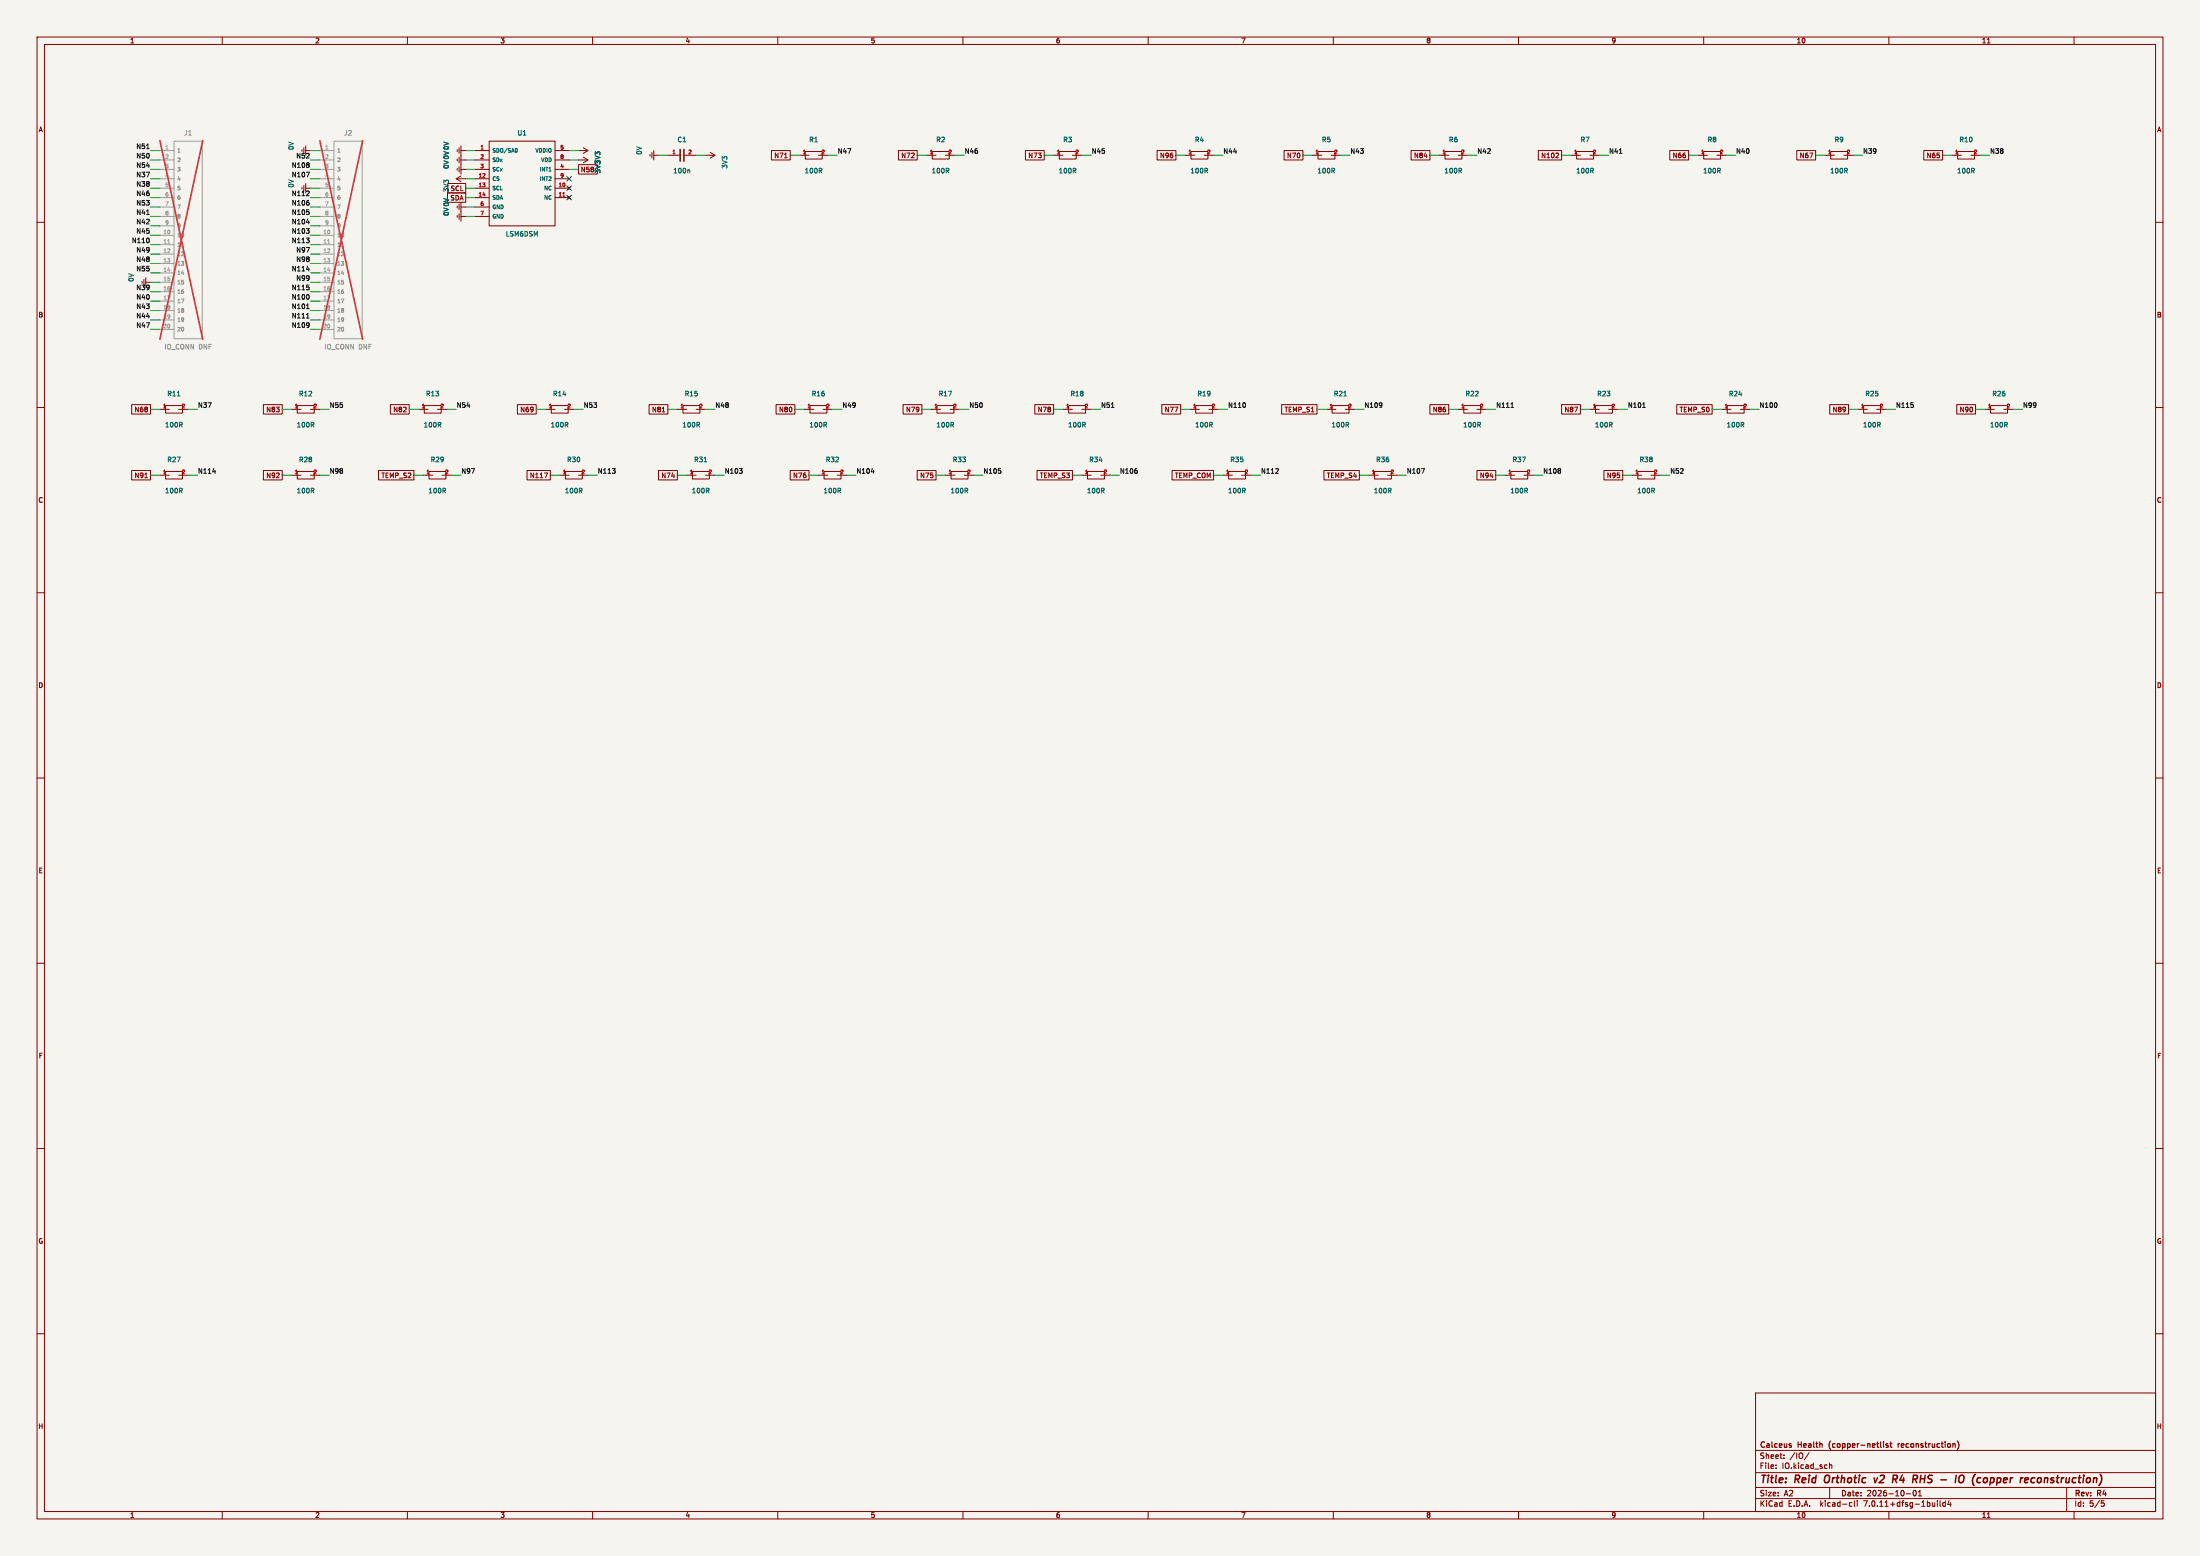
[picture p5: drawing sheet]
<svg xmlns="http://www.w3.org/2000/svg" width="594mm" height="420mm" viewBox="0 0 594 420" stroke-linecap="round" stroke-linejoin="round" font-family="sans-serif">
<path d="M0 0h594v420h-594z" fill="#f5f4ef" stroke="#f5f4ef" stroke-width=".27"/>
<g fill="none" stroke="#840000" stroke-width=".27">
<path d="M10 10h574v400h-574zM12 12h570v396h-570zM60 10v2M110 10v2M160 10v2M210 10v2M260 10v2M310 10v2M360 10v2M410 10v2M460 10v2M510 10v2"/>
<path d="M536.6 11.6h.7M560 10v2M82 39.9v1.5M82.5 39.4v2.5M124 39.9v1.5M124.5 39.4v7.6M132.1 38.1h17.8v22.9h-17.8zM157.5 39.9l1.2 .7-1.2 .8M10 60h2M81.5 40.4v.5M81.5 50.5v.6M82 50v1.6"/>
<path d="M82.5 40.6h1.3M82.5 49.5v2.6M82.5 50.8h1.3M120.8 52.1h4.9v2.5h-4.9zM120.9 49.5h4.8v2.6h-4.8zM123.2 48.3h2.5M123.4 40.4v.5M123.4 42.9v.5M123.4 45.5v.5M123.4 55.6v.5M123.4 58.2v.5M124 42.4v1.5"/>
<path d="M124 45v1.5M124 55.1v1.5M124 57.7v1.5M124.5 47.5l-1.3 .8 1.3 .7M124.5 54.6v5.1M124.5 43.2h1.2M124.5 40.6h1.2M124.5 55.9h1.2M124.5 58.4h1.2M124.5 45.7h1.2M128.3 43.2h3.8M128.3 40.6h3.8"/>
<path d="M128.3 50.8h3.8M128.3 48.3h3.8M128.3 55.9h3.8M128.3 58.4h3.8M128.3 45.7h3.8M128.3 53.3h3.8M149.9 43.2h3.8M149.9 40.6h3.8M149.9 50.8h3.8M149.9 48.3h3.8M149.9 45.7h3.8M149.9 53.3h3.8"/>
<path d="M153.3 50.4l.8 .8M153.3 53l.8 .7M154.1 50.4l-.8 .8M154.1 53l-.8 .7M156.2 44.5h5.1v2.5h-5.1zM156.2 43.2h2.5M156.2 40.6h2.5M157.5 42.4l1.2 .8-1.2 .7M175.5 41.7v.5M176 41.1v1.6M176.5 41.9h1.3M176.5 40.6v2.6"/>
<path d="M180.3 41.9h3.3M184.7 41.9h3.3M190.5 41.9h2.5M191.8 41.1l1.2 .8-1.2 .8M208.3 40.6h5.1v2.6h-5.1zM211.8 42.6h.7M215.9 41.9h2.5M217.4 40.9h4.6v2h-4.6zM221 41.9h2.5M242.6 40.6h5v2.6h-5zM250.2 41.9h2.5M251.7 40.9h4.6v2h-4.6z"/>
<path d="M255.3 41.9h2.5M276.9 40.6h5v2.6h-5zM284.5 41.9h2.5M286 40.9h4.6v2h-4.6zM289.6 41.9h2.5M312.4 40.6h5.1v2.6h-5.1zM320 41.9h2.6M321.6 40.9h4.5v2h-4.5zM325.1 41.9h2.6M346.7 40.6h5.1v2.6h-5.1zM354.3 41.9h2.6M355.9 40.9h4.5v2h-4.5z"/>
<path d="M359.4 41.9h2.5M381 40.6h5.1v2.6h-5.1zM388.6 41.9h2.6M390.1 40.9h4.6v2h-4.6zM393.7 41.9h2.5M415.3 40.6h6.3v2.6h-6.3zM420.7 41.4l.1 .5-.8 .7h.8M424.2 41.9h2.5M425.7 40.9h4.6v2h-4.6zM429.3 41.9h2.5M450.8 40.6h5.1v2.6h-5.1zM458.5 41.9h2.5"/>
<path d="M460 40.9h4.6v2h-4.6zM463.5 41.9h2.6M485.1 40.6h5.1v2.6h-5.1zM492.8 41.9h2.5M494.3 40.9h4.6v2h-4.6zM497.8 41.9h2.6M519.4 40.6h5.1v2.6h-5.1zM527 41.9h2.6M528.6 40.9h4.5v2h-4.5zM532.1 41.9h2.6M582 60h2M38.4 75.9v.6"/>
<path d="M38.9 75.4v1.6M39.4 74.9v2.6M39.4 76.2h1.2M10 110h2M35.6 109.2h5v2.6h-5zM43.2 110.5h2.5M44.7 109.5h4.6v2h-4.6zM48.3 110.5h2.5M71.1 109.2h5.1v2.6h-5.1zM78.7 110.5h2.6M80.3 109.5h4.5v2h-4.5zM83.8 110.5h2.6"/>
<path d="M105.4 109.2h5.1v2.6h-5.1zM113 110.5h2.6M114.6 109.5h4.5v2h-4.5zM118.1 110.5h2.5M139.7 109.2h5.1v2.6h-5.1zM147.3 110.5h2.6M148.8 109.5h4.6v2h-4.6zM152.4 110.5h2.5M175.3 109.2h5v2.6h-5zM178.8 111.2h.7M182.9 110.5h2.5M184.4 109.5h4.6v2h-4.6z"/>
<path d="M188 110.5h2.5M209.5 109.2h5.1v2.6h-5.1zM217.2 110.5h2.5M218.7 109.5h4.6v2h-4.6zM222.2 110.5h2.6M243.8 109.2h5.1v2.6h-5.1zM251.5 110.5h2.5M253 109.5h4.6v2h-4.6zM256.5 110.5h2.6M279.4 109.2h5.1v2.6h-5.1zM287 110.5h2.6M288.5 109.5h4.6v2h-4.6z"/>
<path d="M292.1 110.5h2.5M313.7 109.2h5.1v2.6h-5.1zM321.3 110.5h2.5M322.8 109.5h4.6v2h-4.6zM326.4 110.5h2.5M346 109.2h9.6v2.6h-9.6zM358.1 110.5h2.6M359.7 109.5h4.5v2h-4.5zM363.2 110.5h2.6M386.1 109.2h5.1v2.6h-5.1zM393.7 110.5h2.5M395.2 109.5h4.6v2h-4.6z"/>
<path d="M398.8 110.5h2.5M421.6 109.2h5.1v2.6h-5.1zM429.3 110.5h2.5M430.8 109.5h4.6v2h-4.6zM434.3 110.5h2.6M452.7 109.2h9.6v2.6h-9.6zM464.8 110.5h2.6M466.3 109.5h4.6v2h-4.6zM469.9 110.5h2.5M494 109.2h5.1v2.6h-5.1zM501.6 110.5h2.6M503.2 109.5h4.5v2h-4.5z"/>
<path d="M506.7 110.5h2.6M528.3 109.2h5.1v2.6h-5.1zM535.9 110.5h2.6M537.5 109.5h4.5v2h-4.5zM541 110.5h2.6M582 110h2M35.6 127h5v2.5h-5zM39.1 128.9h.7M43.2 128.3h2.5M44.7 127.3h4.6v2h-4.6zM48.3 128.3h2.5M71.1 127h5.1v2.5h-5.1z"/>
<path d="M78.7 128.3h2.6M80.3 127.3h4.5v2h-4.5zM83.8 128.3h2.6M102.2 127h9.6v2.5h-9.6zM114.3 128.3h2.5M115.8 127.3h4.6v2h-4.6zM119.4 128.3h2.5M142.3 127h6.3v2.5h-6.3zM147 127.7h.8l-.5 1.2M151.1 128.3h2.6M152.7 127.3h4.5v2h-4.5zM156.2 128.3h2.5"/>
<path d="M177.8 127h5.1v2.5h-5.1zM185.4 128.3h2.6M186.9 127.3h4.6v2h-4.6zM190.5 128.3h2.5M213.4 127h5v2.5h-5zM221 128.3h2.5M222.5 127.3h4.6v2h-4.6zM226.1 128.3h2.5M247.6 127h5.1v2.5h-5.1zM255.3 128.3h2.5M256.8 127.3h4.6v2h-4.6zM260.3 128.3h2.6"/>
<path d="M280 127h9.6v2.5h-9.6zM292.1 128.3h2.5M293.6 127.3h4.6v2h-4.6zM297.2 128.3h2.5M316.5 127h11.2v2.5h-11.2zM330.2 128.3h2.5M331.7 127.3h4.6v2h-4.6zM335.3 128.3h2.5M357.5 127h9.5v2.5h-9.5zM369.6 128.3h2.5M371.1 127.3h4.6v2h-4.6zM374.6 128.3h2.6"/>
<path d="M398.8 127h5.1v2.5h-5.1zM406.4 128.3h2.5M407.9 127.3h4.6v2h-4.6zM411.5 128.3h2.5M433.1 127h5v2.5h-5zM440.7 128.3h2.5M442.2 127.3h4.6v2h-4.6zM445.8 128.3h2.5M10 160h2M582 160h2M10 210h2M582 210h2"/>
<path d="M10 260h2M582 260h2M10 310h2M582 310h2M10 360h2M474 376h108v32h-108zM582 360h2M474 397.5h108M474 391.5h108M479.5 396.2v.2M479.5 395.4v.2M481.7 393.5v.2"/>
<path d="M481.7 392.7v.2M488.5 392.1l-1.3 1.9M494 394.9v1.5M494 395.5l.5-.1 .1 1M60 408v2M110 408v2M160 408v2M210 408v2M260 408v2M310 408v2M360 408v2M410 408v2"/>
<path d="M460 408v2M474 404.5h108M474 401.5h108M494 401.5v3M499.6 405.6h.4M500 406.5l-.4 .1M500.7 405.1v1.3l.2 .2M501.5 405.1v.1M501.5 405.6v1M510 408v2M514.7 403.2h1.2M516.7 402.3h.2a.8 .8 0 0 1 .5 .7 .8 .8 0 0 1-.5 .8 1 1 0 0 1-.2-1.5z"/>
<path d="M518 403.8h.8M518 402.7l.4-.4v1.5M523.1 405.1v.1M523.1 405.6v1M523.8 405.1v1.3l.2 .2M525.2 405.6h-.4l-.3 .3 .2 .6h.5M525.2 405.1v1.5M526.2 405l-.3 1.1h.9M526.6 405.6v1M536.6 409.6h.7M558 401.5v6.5M560 408v2"/>
<path d="M567.4 405.1h.7M567.5 405.6h.4l.3 .3-.2 .6-.5 .1"/>
</g>
<g fill="none" stroke="#840000" stroke-width=".4">
<path d="M183.6 40.3v3.2M184.7 40.3v3.2M492.8 398.5a1.5 1.5 0 0 0 0 1.6M506 398.9l.3 1.3 .6-1.3M511.2 398.2h.8l.2 .2 .1 .5-.4 .3M511.6 399.2l.5 1M518.5 399.1h1.2M518.6 398.2l-.2 2M528.2 398.2l-.3 2M528.9 399.5v-.6a.71 .71 0 0 1 .6-.7 .71 .71 0 0 1 .7 .3 1.66 1.66 0 0 1-.4 1.6M537.5 398.9l-.2 2M550.3 399.1l.3-.2 .5 .2v.7l-.2 .3-.5 .1-.3-.2z"/>
<path d="M537.4 400.1l.1 .1"/>
</g>
<path d="M483.6 390.2v.4M509.6 390.2l.2 .2-.2 .3M509.6 389.7h.2M510.3 389.7h.5M510.5 389.2v1.3l.3 .2M512.5 389.7v1M512.9 389.7l-.4 .3" fill="none" stroke="#840000" stroke-width=".3"/>
<path d="M139.3 40.1a.54 .54 0 0 1 .4 .5 .54 .54 0 0 1-.4 .5M186.1 45.8l.1 .2v.7M47.9 106.9h.7M362.8 106.9h.8M190.1 124.7h.7" fill="none" stroke="#006464" stroke-width=".27"/>
<g fill="none" stroke="#9c9b98" stroke-width=".27">
<path d="M47 38.1h7.6v53.3h-7.6zM90.2 38.1h7.6v53.3h-7.6zM43.2 40.6h3.8M43.2 43.2h3.8M43.2 45.7h3.8M43.2 48.3h3.8M43.2 50.8h3.8M43.2 53.3h3.8M43.2 55.9h3.8M43.2 58.4h3.8M86.4 40.6h3.8M86.4 43.2h3.8"/>
<path d="M86.4 45.7h3.8M86.4 48.3h3.8M86.4 50.8h3.8M86.4 53.3h3.8M86.4 55.9h3.8M86.4 58.4h3.8M43.2 63.5h3.8M43.2 66h3.8M43.2 68.6h3.8M43.2 71.1h3.8M43.2 73.7h3.8M43.2 76.2h3.8"/>
<path d="M43.2 78.7h3.8M43.2 61h3.8M86.4 63.5h3.8M86.4 66h3.8M86.4 68.6h3.8M86.4 71.1h3.8M86.4 73.7h3.8M86.4 76.2h3.8M86.4 78.7h3.8M86.4 61h3.8M43.2 81.3h3.8M43.2 83.8h3.8"/>
<path d="M43.2 86.4h3.8M43.2 88.9h3.8M86.4 81.3h3.8M86.4 83.8h3.8M86.4 86.4h3.8M86.4 88.9h3.8"/>
</g>
<path d="M49 66.5h.6M92.2 66.5h.6" fill="none" stroke="#939391" stroke-width=".27"/>
<path d="M45.3 65.7h.6M88.5 65.7h.5" fill="none" stroke="#a5a4a2" stroke-width=".27"/>
<path d="M43.2 38l11.5 53.6M54.7 38l-11.5 53.6M86.4 38l11.5 53.6M97.9 38l-11.5 53.6" fill="none" stroke="#eb3a3d" stroke-width=".46"/>
<path d="M152 53h.5" fill="none" stroke="#a90000" stroke-width=".27"/>
<g fill="none" stroke="#0f0f0f" stroke-width=".27">
<path d="M39.6 57.9h.7M39.6 40.1h.7M82.7 46.5h.8l-.5 1.2M82.7 52.8h.8M83.4 44.1v.3M83.4 44.6v.5M83.4 51.7v.4M83.4 54.7v.5M83.4 57.2v.6M437.2 41.4h.7M40.2 64.5v.8M82.7 61.7h.8l-.4 .5"/>
<path d="M82.7 64.3h.8l-.4 .4M82.8 72.7h.7M82.8 60h.7M83.4 79.7v.8M83.4 62.3v.6M83.4 64.9v.5M83.4 77.6v.5M82.8 85.8h.7M82.8 83.3h.7M83.4 87.2v.9M83.5 87.7l-.1 .1M300.1 110h.7"/>
<path d="M336.2 108.9v.8M373.1 108.8v.9M373.1 109.3v.1M408 110h.7M443.5 110h.7M479.7 108.9v.8M516.6 109.3v.6M57.4 127.3h.8M165.3 126.5h.8l-.4 .5M166 127.1v.5M199.6 126.5h.8l-.4 .5M200.3 127.1v.5"/>
<path d="M235.2 127.3h.8M270.2 127.1v.5M307 127.1v.5M344.4 127.8h.8M345.1 126.6v.4M383.8 126.5h.8l-.5 1.3M421.3 126.6v.3M421.3 127.2v.4"/>
</g>
<g fill="none" stroke="#009600" stroke-width=".27">
<path d="M40.6 43.2h2.6M40.6 45.7h2.6M40.6 40.6h2.6M40.6 48.3h2.6M40.6 58.4h2.6M40.6 55.9h2.6M40.6 50.8h2.6M40.6 53.3h2.6M83.8 43.2h2.6M83.8 45.7h2.6M83.8 40.6h2.6M83.8 48.3h2.6"/>
<path d="M83.8 58.4h2.6M83.8 55.9h2.6M83.8 50.8h2.6M83.8 53.3h2.6M125.7 43.2h2.6M125.7 45.7h2.6M125.7 40.6h2.6M125.7 48.3h2.6M125.7 58.4h2.6M125.7 55.9h2.6M125.7 50.8h2.6M125.7 53.3h2.6"/>
<path d="M153.7 43.2h2.5M153.7 45.7h2.5M153.7 40.6h2.5M177.8 41.9h2.5M188 41.9h2.5M213.4 41.9h2.5M223.5 41.9h2.6M247.6 41.9h2.6M257.8 41.9h2.5M281.9 41.9h2.6M292.1 41.9h2.5M317.5 41.9h2.5"/>
<path d="M327.7 41.9h2.5M351.8 41.9h2.5M361.9 41.9h2.6M386.1 41.9h2.5M396.2 41.9h2.6M421.6 41.9h2.6M431.8 41.9h2.5M455.9 41.9h2.6M466.1 41.9h2.5M490.2 41.9h2.6M500.4 41.9h2.5M524.5 41.9h2.5"/>
<path d="M534.7 41.9h2.5M40.6 63.5h2.6M40.6 61h2.6M40.6 68.6h2.6M40.6 71.1h2.6M40.6 73.7h2.6M40.6 66h2.6M40.6 76.2h2.6M40.6 78.7h2.6M83.8 63.5h2.6M83.8 61h2.6M83.8 68.6h2.6"/>
<path d="M83.8 71.1h2.6M83.8 73.7h2.6M83.8 66h2.6M83.8 76.2h2.6M83.8 78.7h2.6M40.6 86.4h2.6M40.6 81.3h2.6M40.6 83.8h2.6M40.6 88.9h2.6M83.8 86.4h2.6M83.8 81.3h2.6M83.8 83.8h2.6"/>
<path d="M83.8 88.9h2.6M40.6 110.5h2.6M50.8 110.5h2.5M76.2 110.5h2.5M86.4 110.5h2.5M110.5 110.5h2.5M120.6 110.5h2.6M144.8 110.5h2.5M154.9 110.5h2.6M180.3 110.5h2.6M190.5 110.5h2.5M214.6 110.5h2.6"/>
<path d="M224.8 110.5h2.5M248.9 110.5h2.6M259.1 110.5h2.5M284.5 110.5h2.5M294.6 110.5h2.6M318.8 110.5h2.5M328.9 110.5h2.6M355.6 110.5h2.5M365.8 110.5h2.5M391.2 110.5h2.5M401.3 110.5h2.6M426.7 110.5h2.6"/>
<path d="M436.9 110.5h2.5M462.3 110.5h2.5M472.4 110.5h2.6M499.1 110.5h2.5M509.3 110.5h2.5M533.4 110.5h2.5M543.6 110.5h2.5M40.6 128.3h2.6M50.8 128.3h2.5M76.2 128.3h2.5M86.4 128.3h2.5M111.8 128.3h2.5"/>
<path d="M121.9 128.3h2.6M148.6 128.3h2.5M158.7 128.3h2.6M182.9 128.3h2.5M193 128.3h2.6M218.4 128.3h2.6M228.6 128.3h2.5M252.7 128.3h2.6M262.9 128.3h2.5M289.6 128.3h2.5M299.7 128.3h2.6M327.7 128.3h2.5"/>
<path d="M337.8 128.3h2.6M367 128.3h2.6M377.2 128.3h2.5M403.9 128.3h2.5M414 128.3h2.6M438.1 128.3h2.6M448.3 128.3h2.5"/>
</g>
<path d="M153.1 52.7l1.2 1.2M153.1 50.2l1.2 1.2M153.1 47.7l1.2 1.2M154.3 52.7l-1.2 1.2M154.3 50.2l-1.2 1.2M154.3 47.7l-1.2 1.2" fill="none" stroke="#000084" stroke-width=".27"/>
<g font-size="2.8" fill="#840000">
<text x="475" y="400.9">Title:</text>
<text x="484.7" y="400.9">Reid</text>
<text x="493.5" y="400.9">Orthotic</text>
<text x="507.7" y="400.9">v2</text>
<text x="513.4" y="400.9">R4</text>
<text x="519.7" y="400.9">RHS</text>
<text x="528" y="400.9">-</text>
<text x="532.8" y="400.9">IO</text>
<text x="538.2" y="400.9">(copper</text>
<text x="551.9" y="400.9">reconstruction)</text>
</g>
<g font-size="2.1" fill="#840000">
<text x="475" y="394">Sheet:</text>
<text x="475" y="391.2">Calceus</text>
<text x="483.2" y="394">/IO/</text>
<text x="485.5" y="391.2">Health</text>
<text x="494.5" y="391.2">(copper-netlist</text>
<text x="513.7" y="391.2">reconstruction)</text>
<text x="475" y="396.7">File:</text>
<text x="481.1" y="396.7">IO.kicad_sch</text>
<text x="475" y="406.9">KiCad</text>
<text x="475" y="404.1">Size:</text>
<text x="481.7" y="404.1">A2</text>
<text x="482.7" y="406.9">E.D.A.</text>
<text x="491.6" y="406.9">kicad-cli</text>
<text x="497" y="404.1">Date:</text>
<text x="503.5" y="406.9">7.0.11+dfsg-1build4</text>
<text x="504" y="404.1">2026-10-01</text>
<text x="560" y="404.3">Rev:</text>
<text x="560" y="406.9">Id:</text>
<text x="564.1" y="406.9">5/5</text>
<text x="566.4" y="404.3">R4</text>
</g>
<g font-size="1.8" fill="#840000">
<text x="35" y="11.9">1</text>
<text x="85" y="11.9">2</text>
<text x="135" y="11.9">3</text>
<text x="185" y="11.9">4</text>
<text x="235" y="11.9">5</text>
<text x="285" y="11.9">6</text>
<text x="335" y="11.9">7</text>
<text x="385" y="11.9">8</text>
<text x="435" y="11.9">9</text>
<text x="485" y="11.9">10</text>
<text x="535" y="11.9">11</text>
<text x="10.3" y="35.9">A</text>
<text x="582.3" y="35.9">A</text>
<text x="156.7" y="46.7">N58</text>
<text x="208.9" y="42.9">N71</text>
<text x="243.2" y="42.9">N72</text>
<text x="277.5" y="42.9">N73</text>
<text x="313.1" y="42.9">N96</text>
<text x="347.4" y="42.9">N70</text>
<text x="381.7" y="42.9">N84</text>
<text x="416" y="42.9">N102</text>
<text x="451.5" y="42.9">N66</text>
<text x="485.8" y="42.9">N67</text>
<text x="520.1" y="42.9">N65</text>
<text x="121.4" y="52" transform="rotate(-90 121.4 52)">3V3</text>
<text x="121.5" y="51.8">SCL</text>
<text x="121.5" y="54.3">SDA</text>
<text x="10.3" y="85.9">B</text>
<text x="582.3" y="85.9">B</text>
<text x="36.2" y="111.4">N68</text>
<text x="71.8" y="111.4">N83</text>
<text x="106.1" y="111.4">N82</text>
<text x="140.4" y="111.4">N69</text>
<text x="175.9" y="111.4">N81</text>
<text x="210.2" y="111.4">N80</text>
<text x="244.5" y="111.4">N79</text>
<text x="280.1" y="111.4">N78</text>
<text x="314.3" y="111.4">N77</text>
<text x="346.7" y="111.4">TEMP_S1</text>
<text x="386.7" y="111.4">N86</text>
<text x="422.3" y="111.4">N87</text>
<text x="453.4" y="111.4">TEMP_S0</text>
<text x="494.7" y="111.4">N89</text>
<text x="529" y="111.4">N90</text>
<text x="36.2" y="129.2">N91</text>
<text x="71.8" y="129.2">N92</text>
<text x="102.9" y="129.2">TEMP_S2</text>
<text x="143" y="129.2">N117</text>
<text x="178.5" y="129.2">N74</text>
<text x="214" y="129.2">N76</text>
<text x="248.3" y="129.2">N75</text>
<text x="280.7" y="129.2">TEMP_S3</text>
<text x="317.1" y="129.2">TEMP_COM</text>
<text x="358.1" y="129.2">TEMP_S4</text>
<text x="399.4" y="129.2">N94</text>
<text x="433.7" y="129.2">N95</text>
<text x="10.3" y="135.9">C</text>
<text x="582.3" y="135.9">C</text>
<text x="10.3" y="185.9">D</text>
<text x="582.3" y="185.9">D</text>
<text x="10.3" y="235.9">E</text>
<text x="582.3" y="235.9">E</text>
<text x="10.3" y="285.9">F</text>
<text x="582.3" y="285.9">F</text>
<text x="10.3" y="335.9">G</text>
<text x="582.3" y="335.9">G</text>
<text x="10.2" y="385.9">H</text>
<text x="582.2" y="385.9">H</text>
<text x="35" y="409.9">1</text>
<text x="85" y="409.9">2</text>
<text x="135" y="409.9">3</text>
<text x="185" y="409.9">4</text>
<text x="235" y="409.9">5</text>
<text x="285" y="409.9">6</text>
<text x="335" y="409.9">7</text>
<text x="385" y="409.9">8</text>
<text x="435" y="409.9">9</text>
<text x="485" y="409.9">10</text>
<text x="535" y="409.9">11</text>
</g>
<g font-size="1.8" fill="#0f0f0f">
<text x="36.7" y="40.3">N51</text>
<text x="226.1" y="41.6">N47</text>
<text x="260.3" y="41.6">N46</text>
<text x="294.6" y="41.6">N45</text>
<text x="330.2" y="41.6">N44</text>
<text x="364.5" y="41.6">N43</text>
<text x="398.8" y="41.6">N42</text>
<text x="434.3" y="41.6">N41</text>
<text x="468.6" y="41.6">N40</text>
<text x="502.9" y="41.6">N39</text>
<text x="537.2" y="41.6">N38</text>
<text x="36.7" y="42.8">N50</text>
<text x="36.7" y="45.4">N54</text>
<text x="36.7" y="47.9">N37</text>
<text x="78.7" y="47.9">N107</text>
<text x="78.7" y="45.4">N108</text>
<text x="79.9" y="42.8">N52</text>
<text x="36.7" y="53">N46</text>
<text x="36.7" y="50.4">N38</text>
<text x="78.7" y="53">N112</text>
<text x="36.7" y="58.1">N41</text>
<text x="36.7" y="55.5">N53</text>
<text x="78.7" y="58.1">N105</text>
<text x="78.7" y="55.5">N106</text>
<text x="35.5" y="65.7">N110</text>
<text x="36.7" y="63.1">N45</text>
<text x="36.7" y="60.6">N42</text>
<text x="78.7" y="63.1">N103</text>
<text x="78.7" y="65.7">N113</text>
<text x="78.7" y="60.6">N104</text>
<text x="36.7" y="68.2">N49</text>
<text x="36.7" y="70.8">N48</text>
<text x="79.9" y="68.2">N97</text>
<text x="79.9" y="70.8">N98</text>
<text x="36.7" y="73.3">N55</text>
<text x="78.7" y="73.3">N114</text>
<text x="79.9" y="75.8">N99</text>
<text x="36.7" y="83.5">N43</text>
<text x="36.7" y="78.4">N39</text>
<text x="36.7" y="80.9">N40</text>
<text x="78.7" y="80.9">N100</text>
<text x="78.7" y="83.5">N101</text>
<text x="78.7" y="78.4">N115</text>
<text x="36.7" y="86">N44</text>
<text x="36.7" y="88.5">N47</text>
<text x="78.7" y="88.5">N109</text>
<text x="78.7" y="86">N111</text>
<text x="53.3" y="110.1">N37</text>
<text x="88.9" y="110.1">N55</text>
<text x="123.2" y="110.1">N54</text>
<text x="157.5" y="110.1">N53</text>
<text x="193" y="110.1">N48</text>
<text x="227.3" y="110.1">N49</text>
<text x="261.6" y="110.1">N50</text>
<text x="297.2" y="110.1">N51</text>
<text x="331.5" y="110.1">N110</text>
<text x="368.3" y="110.1">N109</text>
<text x="403.9" y="110.1">N111</text>
<text x="439.4" y="110.1">N101</text>
<text x="475" y="110.1">N100</text>
<text x="511.8" y="110.1">N115</text>
<text x="546.1" y="110.1">N99</text>
<text x="53.3" y="127.9">N114</text>
<text x="88.9" y="127.9">N98</text>
<text x="124.5" y="127.9">N97</text>
<text x="161.3" y="127.9">N113</text>
<text x="195.6" y="127.9">N103</text>
<text x="231.1" y="127.9">N104</text>
<text x="265.4" y="127.9">N105</text>
<text x="302.3" y="127.9">N106</text>
<text x="340.4" y="127.9">N112</text>
<text x="379.7" y="127.9">N107</text>
<text x="416.6" y="127.9">N108</text>
<text x="450.8" y="127.9">N52</text>
</g>
<g font-size="1.8" fill="#939391">
<text x="49.6" y="36.8">J1</text>
<text x="92.8" y="36.8">J2</text>
<text x="44.3" y="94.5">IO_CONN</text>
<text x="53.6" y="94.5">DNF</text>
<text x="87.5" y="94.5">IO_CONN</text>
<text x="96.8" y="94.5">DNF</text>
</g>
<g font-size="1.8" fill="#006464">
<text x="79.5" y="40.6" transform="rotate(-90 79.5 40.6)">0V</text>
<text x="139.6" y="36.8">U1</text>
<text x="173.5" y="41.9" transform="rotate(-90 173.5 41.9)">0V</text>
<text x="182.8" y="38.6">C1</text>
<text x="218.4" y="38.6">R1</text>
<text x="252.7" y="38.6">R2</text>
<text x="286.9" y="38.6">R3</text>
<text x="322.5" y="38.6">R4</text>
<text x="356.8" y="38.6">R5</text>
<text x="391.1" y="38.6">R6</text>
<text x="426.6" y="38.6">R7</text>
<text x="460.9" y="38.6">R8</text>
<text x="495.2" y="38.6">R9</text>
<text x="528.9" y="38.6">R10</text>
<text x="121.4" y="45.7" transform="rotate(-90 121.4 45.7)">0V 0V 0V</text>
<text x="162.3" y="46.9" transform="rotate(-90 162.3 46.9)">3V33V3</text>
<text x="162.3" y="44.4" transform="rotate(-90 162.3 44.4)">3V3</text>
<text x="181.7" y="47">100n</text>
<text x="196.6" y="45.6" transform="rotate(-90 196.6 45.6)">3V3</text>
<text x="217.2" y="47">100R</text>
<text x="251.4" y="47">100R</text>
<text x="285.7" y="47">100R</text>
<text x="321.3" y="47">100R</text>
<text x="355.6" y="47">100R</text>
<text x="389.9" y="47">100R</text>
<text x="425.4" y="47">100R</text>
<text x="459.7" y="47">100R</text>
<text x="494" y="47">100R</text>
<text x="528.3" y="47">100R</text>
<text x="79.5" y="50.8" transform="rotate(-90 79.5 50.8)">0V</text>
<text x="121.4" y="58.4" transform="rotate(-90 121.4 58.4)">0V 0V</text>
<text x="136.5" y="64">LSM6DSM</text>
<text x="36.3" y="76.2" transform="rotate(-90 36.3 76.2)">0V</text>
<text x="45" y="107.2">R11</text>
<text x="80.6" y="107.2">R12</text>
<text x="114.9" y="107.2">R13</text>
<text x="149.2" y="107.2">R14</text>
<text x="184.7" y="107.2">R15</text>
<text x="219" y="107.2">R16</text>
<text x="253.3" y="107.2">R17</text>
<text x="288.9" y="107.2">R18</text>
<text x="323.2" y="107.2">R19</text>
<text x="360" y="107.2">R21</text>
<text x="395.6" y="107.2">R22</text>
<text x="431.1" y="107.2">R23</text>
<text x="466.7" y="107.2">R24</text>
<text x="503.5" y="107.2">R25</text>
<text x="537.8" y="107.2">R26</text>
<text x="44.4" y="115.6">100R</text>
<text x="80" y="115.6">100R</text>
<text x="114.3" y="115.6">100R</text>
<text x="148.6" y="115.6">100R</text>
<text x="184.1" y="115.6">100R</text>
<text x="218.4" y="115.6">100R</text>
<text x="252.7" y="115.6">100R</text>
<text x="288.3" y="115.6">100R</text>
<text x="322.6" y="115.6">100R</text>
<text x="359.4" y="115.6">100R</text>
<text x="395" y="115.6">100R</text>
<text x="430.5" y="115.6">100R</text>
<text x="466.1" y="115.6">100R</text>
<text x="502.9" y="115.6">100R</text>
<text x="537.2" y="115.6">100R</text>
<text x="45" y="124.9">R27</text>
<text x="80.6" y="124.9">R28</text>
<text x="116.2" y="124.9">R29</text>
<text x="153" y="124.9">R30</text>
<text x="187.3" y="124.9">R31</text>
<text x="222.8" y="124.9">R32</text>
<text x="257.1" y="124.9">R33</text>
<text x="294" y="124.9">R34</text>
<text x="332.1" y="124.9">R35</text>
<text x="371.4" y="124.9">R36</text>
<text x="408.3" y="124.9">R37</text>
<text x="442.6" y="124.9">R38</text>
<text x="44.4" y="133.3">100R</text>
<text x="80" y="133.3">100R</text>
<text x="115.6" y="133.3">100R</text>
<text x="152.4" y="133.3">100R</text>
<text x="186.7" y="133.3">100R</text>
<text x="222.2" y="133.3">100R</text>
<text x="256.5" y="133.3">100R</text>
<text x="293.4" y="133.3">100R</text>
<text x="331.5" y="133.3">100R</text>
<text x="370.8" y="133.3">100R</text>
<text x="407.7" y="133.3">100R</text>
<text x="441.9" y="133.3">100R</text>
</g>
<g font-size="1.4" fill="#a5a4a2">
<text x="44.5" y="40.4">1</text>
<text x="87.7" y="40.4">1</text>
<text x="44.5" y="42.9">2</text>
<text x="44.5" y="45.5">3</text>
<text x="87.7" y="42.9">2</text>
<text x="87.7" y="45.5">3</text>
<text x="44.5" y="48">4</text>
<text x="44.5" y="50.5">5</text>
<text x="44.5" y="53.1">6</text>
<text x="87.7" y="48">4</text>
<text x="87.7" y="50.5">5</text>
<text x="87.7" y="53.1">6</text>
<text x="44.5" y="55.6">7</text>
<text x="44.5" y="58.2">8</text>
<text x="87.7" y="55.6">7</text>
<text x="87.7" y="58.2">8</text>
<text x="44" y="63.2">10</text>
<text x="44" y="65.8">11</text>
<text x="44.5" y="60.7">9</text>
<text x="87.2" y="63.2">10</text>
<text x="87.2" y="65.8">11</text>
<text x="87.7" y="60.7">9</text>
<text x="44" y="68.3">12</text>
<text x="44" y="70.9">13</text>
<text x="87.2" y="68.3">12</text>
<text x="87.2" y="70.9">13</text>
<text x="44" y="73.4">14</text>
<text x="44" y="75.9">15</text>
<text x="87.2" y="73.4">14</text>
<text x="87.2" y="75.9">15</text>
<text x="44" y="78.5">16</text>
<text x="44" y="81">17</text>
<text x="44" y="83.6">18</text>
<text x="87.2" y="78.5">16</text>
<text x="87.2" y="81">17</text>
<text x="87.2" y="83.6">18</text>
<text x="44" y="86.1">19</text>
<text x="44" y="88.6">20</text>
<text x="87.2" y="86.1">19</text>
<text x="87.2" y="88.6">20</text>
</g>
<g font-size="1.4" fill="#939391">
<text x="47.8" y="41.4">1</text>
<text x="90.9" y="41.4">1</text>
<text x="47.8" y="43.9">2</text>
<text x="47.8" y="46.5">3</text>
<text x="90.9" y="43.9">2</text>
<text x="90.9" y="46.5">3</text>
<text x="47.8" y="49">4</text>
<text x="47.8" y="51.5">5</text>
<text x="90.9" y="49">4</text>
<text x="90.9" y="51.5">5</text>
<text x="47.8" y="54.1">6</text>
<text x="47.8" y="56.6">7</text>
<text x="47.8" y="59.2">8</text>
<text x="90.9" y="54.1">6</text>
<text x="90.9" y="56.6">7</text>
<text x="90.9" y="59.2">8</text>
<text x="47.8" y="64.2">10</text>
<text x="47.8" y="61.7">9</text>
<text x="90.9" y="64.2">10</text>
<text x="90.9" y="61.7">9</text>
<text x="47.8" y="66.8">11</text>
<text x="47.8" y="69.3">12</text>
<text x="47.8" y="71.9">13</text>
<text x="90.9" y="66.8">11</text>
<text x="90.9" y="69.3">12</text>
<text x="90.9" y="71.9">13</text>
<text x="47.8" y="74.4">14</text>
<text x="47.8" y="76.9">15</text>
<text x="90.9" y="74.4">14</text>
<text x="90.9" y="76.9">15</text>
<text x="47.8" y="79.5">16</text>
<text x="47.8" y="82">17</text>
<text x="90.9" y="79.5">16</text>
<text x="90.9" y="82">17</text>
<text x="47.8" y="84.6">18</text>
<text x="47.8" y="87.1">19</text>
<text x="47.8" y="89.6">20</text>
<text x="90.9" y="84.6">18</text>
<text x="90.9" y="87.1">19</text>
<text x="90.9" y="89.6">20</text>
</g>
<g font-size="1.4" fill="#a90000">
<text x="129.6" y="40.4">1</text>
<text x="151.2" y="40.4">5</text>
<text x="181.4" y="41.7">1</text>
<text x="185.7" y="41.7">2</text>
<text x="216.6" y="41.7">1</text>
<text x="221.6" y="41.7">2</text>
<text x="250.8" y="41.7">1</text>
<text x="255.9" y="41.7">2</text>
<text x="285.1" y="41.7">1</text>
<text x="290.2" y="41.7">2</text>
<text x="320.7" y="41.7">1</text>
<text x="325.8" y="41.7">2</text>
<text x="355" y="41.7">1</text>
<text x="360.1" y="41.7">2</text>
<text x="389.3" y="41.7">1</text>
<text x="394.4" y="41.7">2</text>
<text x="424.8" y="41.7">1</text>
<text x="429.9" y="41.7">2</text>
<text x="459.1" y="41.7">1</text>
<text x="464.2" y="41.7">2</text>
<text x="493.4" y="41.7">1</text>
<text x="498.5" y="41.7">2</text>
<text x="527.7" y="41.7">1</text>
<text x="532.8" y="41.7">2</text>
<text x="129.6" y="42.9">2</text>
<text x="129.6" y="45.5">3</text>
<text x="151.2" y="45.5">4</text>
<text x="151.2" y="42.9">8</text>
<text x="129.1" y="48">12</text>
<text x="129.1" y="50.5">13</text>
<text x="129.1" y="53.1">14</text>
<text x="150.7" y="50.5">10</text>
<text x="150.7" y="53.1">11</text>
<text x="151.2" y="48">9</text>
<text x="129.6" y="55.6">6</text>
<text x="129.6" y="58.2">7</text>
<text x="43.8" y="110.2">1</text>
<text x="48.9" y="110.2">2</text>
<text x="79.4" y="110.2">1</text>
<text x="84.5" y="110.2">2</text>
<text x="113.7" y="110.2">1</text>
<text x="118.8" y="110.2">2</text>
<text x="148" y="110.2">1</text>
<text x="153.1" y="110.2">2</text>
<text x="183.5" y="110.2">1</text>
<text x="188.6" y="110.2">2</text>
<text x="217.8" y="110.2">1</text>
<text x="222.9" y="110.2">2</text>
<text x="252.1" y="110.2">1</text>
<text x="257.2" y="110.2">2</text>
<text x="287.7" y="110.2">1</text>
<text x="292.8" y="110.2">2</text>
<text x="322" y="110.2">1</text>
<text x="327.1" y="110.2">2</text>
<text x="358.8" y="110.2">1</text>
<text x="363.9" y="110.2">2</text>
<text x="394.4" y="110.2">1</text>
<text x="399.4" y="110.2">2</text>
<text x="429.9" y="110.2">1</text>
<text x="435" y="110.2">2</text>
<text x="465.5" y="110.2">1</text>
<text x="470.6" y="110.2">2</text>
<text x="502.3" y="110.2">1</text>
<text x="507.4" y="110.2">2</text>
<text x="536.6" y="110.2">1</text>
<text x="541.7" y="110.2">2</text>
<text x="43.8" y="128">1</text>
<text x="48.9" y="128">2</text>
<text x="79.4" y="128">1</text>
<text x="84.5" y="128">2</text>
<text x="115" y="128">1</text>
<text x="120" y="128">2</text>
<text x="151.8" y="128">1</text>
<text x="156.9" y="128">2</text>
<text x="186.1" y="128">1</text>
<text x="191.2" y="128">2</text>
<text x="221.6" y="128">1</text>
<text x="226.7" y="128">2</text>
<text x="255.9" y="128">1</text>
<text x="261" y="128">2</text>
<text x="292.8" y="128">1</text>
<text x="297.8" y="128">2</text>
<text x="330.9" y="128">1</text>
<text x="335.9" y="128">2</text>
<text x="370.2" y="128">1</text>
<text x="375.3" y="128">2</text>
<text x="407.1" y="128">1</text>
<text x="412.1" y="128">2</text>
<text x="441.4" y="128">1</text>
<text x="446.4" y="128">2</text>
</g>
<g font-size="1.4" fill="#006464">
<text x="132.8" y="41.4">SDO/SA0</text>
<text x="144.4" y="41.4">VDDIO</text>
<text x="132.8" y="43.9">SDx</text>
<text x="132.8" y="46.5">SCx</text>
<text x="145.6" y="46.5">INT1</text>
<text x="145.9" y="43.9">VDD</text>
<text x="132.8" y="49">CS</text>
<text x="132.8" y="51.5">SCL</text>
<text x="145.6" y="49">INT2</text>
<text x="146.8" y="51.5">NC</text>
<text x="132.8" y="54.1">SDA</text>
<text x="132.8" y="56.6">GND</text>
<text x="132.8" y="59.2">GND</text>
<text x="146.8" y="54.1">NC</text>
</g>
</svg>
